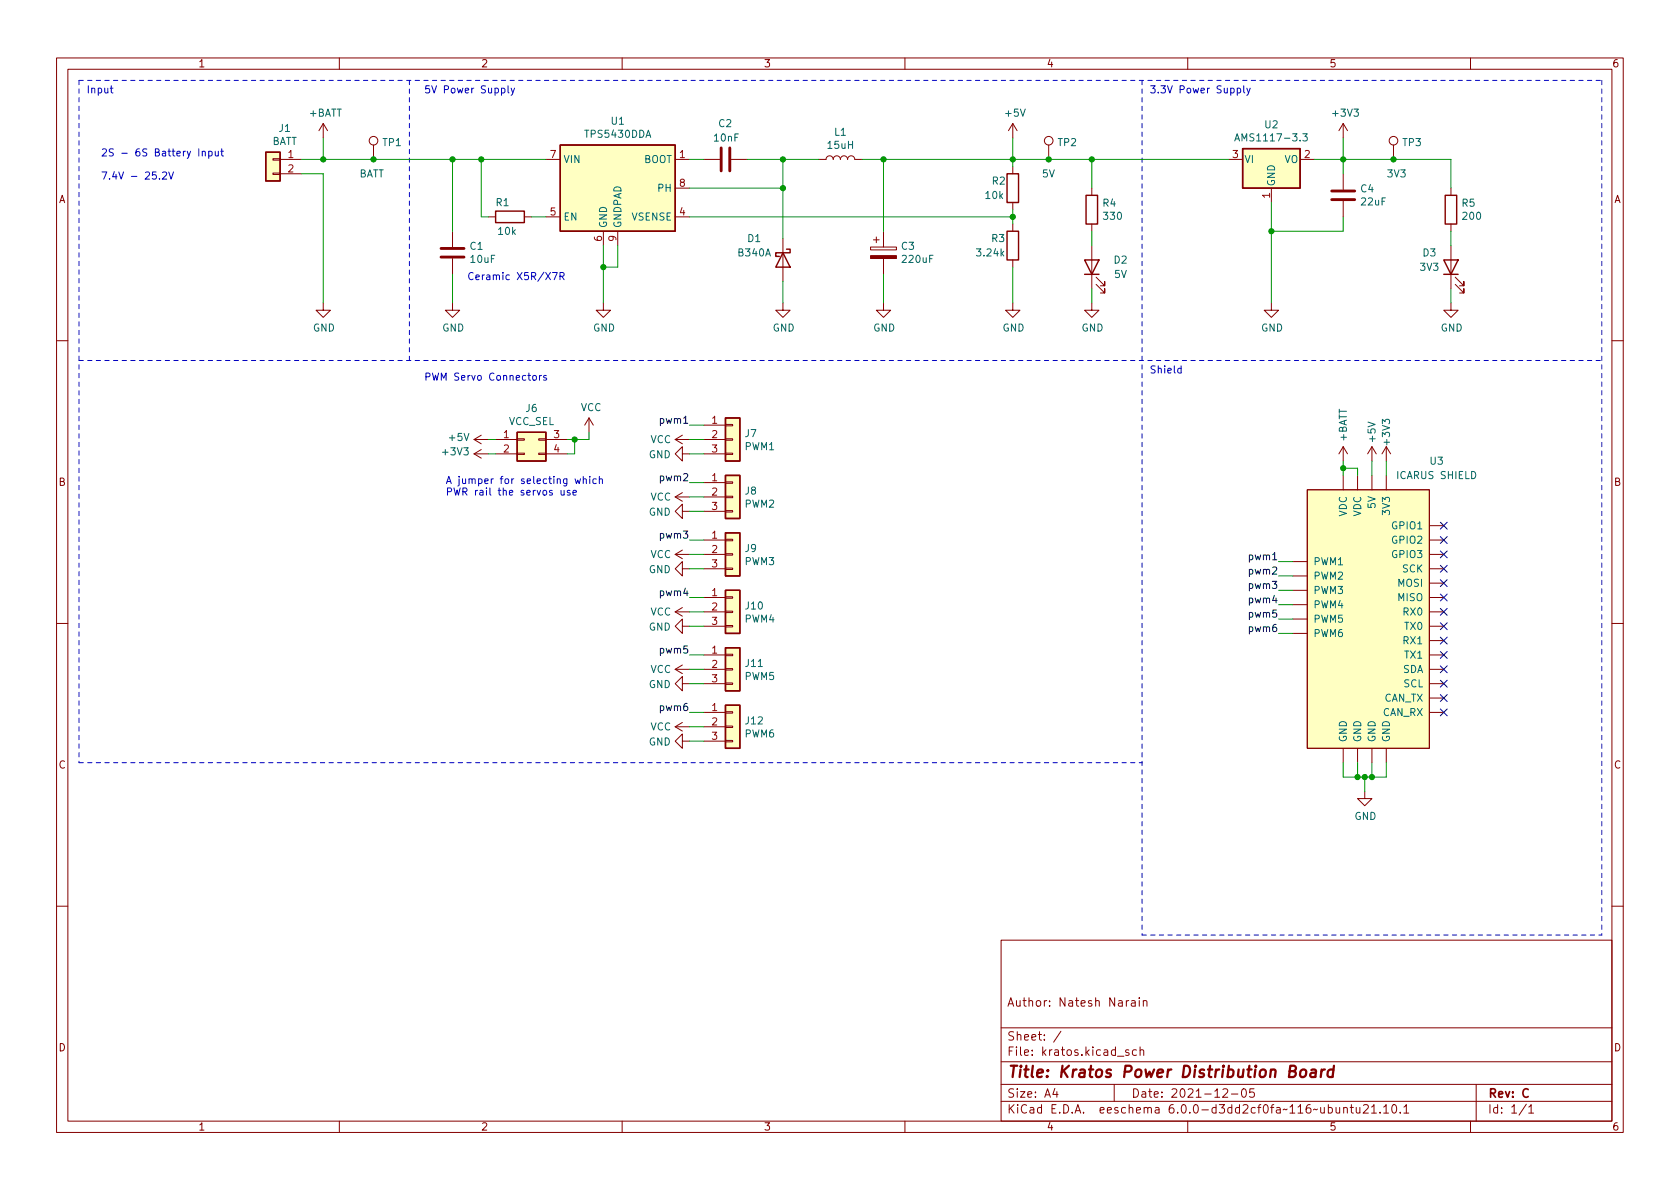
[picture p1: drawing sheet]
<svg xmlns="http://www.w3.org/2000/svg" width="297mm" height="210mm" viewBox="0 0 297 210" stroke-linecap="round" stroke-linejoin="round" font-family="sans-serif">
<g fill="none" stroke="#840000" stroke-width=".18">
<path d="M10 10.2h277v190.1h-277zM12 12.2h273v186.1h-273zM60 10.2v2M110 10.2v2M160 10.2v2M210 10.2v2M260 10.2v2M48.3 30.6h1.2v.3h-1.2zM48.3 28.1h1.2v.2h-1.2zM49.5 28.2h3.8M49.5 30.7h3.8M57.1 21.8l-.7 1.3"/>
<path d="M57.1 21.8v2.6M57.1 21.8l.8 1.3M66 25.6v2.6M86.4 38.3h1.2M92.7 38.3h1.3M96.5 38.3h2.6M96.5 28.2h2.6M119.4 38.3h2.5M119.4 28.2h2.5M119.4 33.3h2.5M124.5 28.2h2.8M129.3 28.2h2.8"/>
<path d="M144.8 28.2h1.2a.64 .64 0 0 1 .7-.6 .64 .64 0 0 1 .6 .6 .64 .64 0 0 1 .7-.6 .64 .64 0 0 1 .6 .6 .64 .64 0 0 1 .6-.6 .64 .64 0 0 1 .7 .6 .64 .64 0 0 1 .6-.6 .64 .64 0 0 1 .6 .6h1.3M179.1 21.8v2.6M179.1 29.5v1.2M179.1 35.8v1.3M179.1 39.6v1.3M179.1 21.8l-.8 1.3M179.1 21.8l.7 1.3M185.4 25.6v2.6M193 33.3v1.2M193 39.6v1.3M217.2 28.2h2.5M224.8 33.3v2.5"/>
<path d="M229.9 28.2h2.5M237.5 21.8l-.8 1.3M237.5 21.8v2.6M237.5 30.7v2.8M237.5 35.6v2.7M237.5 21.8l.8 1.3M246.4 25.6v2.6M256.5 33.3v1.2M256.5 39.6v1.3M57.1 53.6v1.3h1.3l-1.3 1.2-1.2-1.2h1.2M80 53.6v1.3h1.3l-1.3 1.2-1.3-1.2h1.3M80 40.9v2.8"/>
<path d="M80 45.7v2.8M106.7 53.6v1.3h1.2l-1.2 1.2-1.3-1.2h1.3M106.7 40.9v2.5M109.2 40.9v2.5M138.4 53.6v1.3h1.3l-1.3 1.2-1.2-1.2h1.2M138.4 42.2v7.6M153.9 43.7h4.6v.5h-4.6zM154.4 42.4h1M154.9 41.9v1M156.2 53.6v1.3h1.3l-1.3 1.2-1.3-1.2h1.3M156.2 40.9v2.8M156.2 45.7v2.8"/>
<path d="M179.1 53.6v1.3h1.2l-1.2 1.2-1.3-1.2h1.3M179.1 46v1.2M193 53.6v1.3h1.3l-1.3 1.2-1.2-1.2h1.2M193 43.4v7.6M193.8 50.3l1.5 1.5v-.8v.8h-.7M193.8 49l1.5 1.5v-.7v.7h-.7M224.8 53.6v1.3h1.3l-1.3 1.2-1.3-1.2h1.3M256.5 53.6v1.3h1.3l-1.3 1.2-1.2-1.2h1.2M256.5 43.4v7.6M257.3 50.3l1.5 1.5v-.8v.8h-.7M257.3 49l1.5 1.5v-.7v.7h-.7M10 60.2h2"/>
<path d="M83.8 77.7h2.6M83.8 77.7l1.3 .8M85.1 79.5l-1.3 .8M85.1 77l-1.3 .7M87.6 77.7h3.8M91.4 77.6h1.3v.2h-1.3zM95.2 77.6h1.3v.2h-1.3zM96.5 77.7h3.8M104.1 73.9l-.7 1.3M104.1 73.9v2.5M104.1 73.9l.8 1.3M119.4 77.7l1.2 .8"/>
<path d="M119.4 77.7h2.5M120.6 77l-1.2 .7M124.5 77.7h3.8M124.5 75.2h3.8M128.3 77.6h1.2v.2h-1.2zM128.3 75.1h1.2v.2h-1.2zM237.5 79v2.5M237.5 79l-.8 1.3M237.5 79l.8 1.3M242.6 79l-.8 1.3M242.6 79v2.5M242.6 79l.7 1.3"/>
<path d="M245.1 79l-.8 1.3M245.1 79v2.5M245.1 79l.8 1.3M285 60.2h2M83.8 80.3l1.3 .7M83.8 80.3h2.6M87.6 80.3h3.8M91.4 80.1h1.3v.3h-1.3zM95.2 80.1h1.3v.3h-1.3zM96.5 80.3h3.8M119.4 87.9l1.2 .7M119.4 87.9h2.5"/>
<path d="M119.4 98l1.2 .8M119.4 98h2.5M120.6 80.3v-1.3l-1.2 1.3 1.2 1.2v-1.2h1.3M120.6 90.4v-1.3l-1.2 1.3 1.2 1.3v-1.3h1.3M120.6 87.1l-1.2 .8M120.6 97.3l-1.2 .7M124.5 87.9h3.8M124.5 80.3h3.8M124.5 98h3.8M124.5 95.5h3.8M124.5 85.3h3.8M124.5 90.4h3.8"/>
<path d="M128.3 80.1h1.2v.3h-1.2zM128.3 97.9h1.2v.3h-1.2zM128.3 95.4h1.2v.2h-1.2zM128.3 90.3h1.2v.2h-1.2zM128.3 87.8h1.2v.2h-1.2zM128.3 85.2h1.2v.3h-1.2zM228.6 99.3h2.5M231.1 86.6h21.6v45.7h-21.6zM237.5 84.1v2.5M240 84.1v2.5M242.6 84.1v2.5M245.1 84.1v2.5"/>
<path d="M252.7 98h2.6M252.7 95.5h2.6M252.7 93h2.6M10 110.2h2M119.4 108.2l1.2 .8M119.4 108.2h2.5M119.4 118.4l1.2 .7M119.4 118.4h2.5M120.6 100.6v-1.3l-1.2 1.3 1.2 1.2v-1.2h1.3M120.6 110.7v-1.2l-1.2 1.2 1.2 1.3v-1.3h1.3M120.6 107.4l-1.2 .8M120.6 117.6l-1.2 .8"/>
<path d="M124.5 108.2h3.8M124.5 118.4h3.8M124.5 105.7h3.8M124.5 110.7h3.8M124.5 115.8h3.8M124.5 100.6h3.8M128.3 110.6h1.2v.3h-1.2zM128.3 108.1h1.2v.2h-1.2zM128.3 105.5h1.2v.3h-1.2zM128.3 118.2h1.2v.3h-1.2zM128.3 115.7h1.2v.2h-1.2zM128.3 100.5h1.2v.2h-1.2z"/>
<path d="M228.6 101.8h2.5M228.6 104.4h2.5M228.6 106.9h2.5M228.6 109.5h2.5M228.6 112h2.5M252.7 108.2h2.6M252.7 118.4h2.6M252.7 105.7h2.6M252.7 110.7h2.6M252.7 115.8h2.6M252.7 100.6h2.6M252.7 103.1h2.6"/>
<path d="M252.7 113.3h2.6M285 110.2h2M119.4 128.5l1.2 .8M119.4 128.5h2.5M120.6 120.9v-1.3l-1.2 1.3 1.2 1.3v-1.3h1.3M120.6 131.1v-1.3l-1.2 1.3 1.2 1.2v-1.2h1.3M120.6 127.8l-1.2 .7M124.5 128.5h3.8M124.5 126h3.8M124.5 131.1h3.8M124.5 120.9h3.8M128.3 130.9h1.2v.3h-1.2z"/>
<path d="M128.3 128.4h1.2v.2h-1.2zM128.3 125.9h1.2v.2h-1.2zM128.3 120.8h1.2v.2h-1.2zM237.5 132.3v2.6M240 132.3v2.6M241.3 139.9v1.3h1.3l-1.3 1.3-1.3-1.3h1.3M242.6 132.3v2.6M245.1 132.3v2.6M252.7 126h2.6M252.7 120.9h2.6M252.7 123.4h2.6M10 160.2h2"/>
<path d="M177 166.3h108v32h-108zM199.6 176.9l-.3 .1-.2 .2M200.1 177h.5l.1 .9M200.7 177.3l-.5 .1a.29 .29 0 0 0-.2 .2 .29 .29 0 0 0 .2 .3h.5M201.4 176.4v.2M201.4 176.9v1M202.1 177.1l.3-.2 .3 .1 .1 .9M202.1 176.9v1M285 160.2h2M60 198.3v2M110 198.3v2M160 198.3v2"/>
<path d="M177 194.8h108M177 191.8h108M177 187.8h108M177 181.8h108M186.5 192.5l-.4 1h1M186.9 193v1M187.6 182.4l-1.3 1.9M197 191.8v3M197.6 186.8h1.1M199.6 185.7l-.4-.1-.2 .2 .1 .3 .5 .1v.4h-.6M200.9 185.7l-.4-.1-.3 .3v.4l.2 .3h.5M201.6 185.8l.2-.2 .3 .1 .1 .9"/>
<path d="M201.6 185.1v1.5M210 198.3v2M216.2 192.7l.6-.2 .2 .2 .1 .3-1 1h1M217.7 193.5h1.2M219.7 192.6l.2-.1a.81 .81 0 0 1 .5 .7 .81 .81 0 0 1-.3 .8h-.1a.81 .81 0 0 1-.6-.6 .81 .81 0 0 1 .3-.8zM221.7 192.5h-.7l-.1 .7 .2-.1 .5 .1 .2 .2-.1 .5-.2 .1-.6-.1M237.6 196l.2-.2 .3 .1 .1 .9M237.6 195.8v1M238.7 195.8h.6M238.9 195.3v1.3l.4 .2M239.8 195.8l.1 1h.3l.2-.1M240.4 195.8v1"/>
<path d="M241.1 195.5l.5-.2 .3 .2v.3l-.9 1h.9M242.5 195.8l.4-.5v1.5M242.5 196.8h.9M244 196.7v.1M244.6 195.8l.5-.5v1.5M244.6 196.8h.9M246.3 195.4l.1-.1a.81 .81 0 0 1 .6 .7 .81 .81 0 0 1-.3 .8h-.1a.81 .81 0 0 1-.6-.6 .81 .81 0 0 1 .3-.8zM247.6 196.7v.1M248.2 195.8l.4-.5v1.5M248.2 196.8h.9M260 198.3v2M261 191.8v6.5"/>
<path d="M269.9 195.3l-1.3 1.9M270.3 195.8l.4-.5v1.5M270.3 196.8h.9"/>
<circle cx="66" cy="24.9" r=".76"/>
<circle cx="185.4" cy="24.9" r=".76"/>
<circle cx="246.4" cy="24.9" r=".76"/>
</g>
<path d="M230 189.3a.52 .52 0 0 1 .6-.2 .52 .52 0 0 1 .4 .4l-.1 .6a.55 .55 0 0 1-.5 .4 .55 .55 0 0 1-.6-.4zM231.9 189.2l.2-.1 .5 .1v1.3M232.7 189.6l-.7 .1a.4 .4 0 0 0-.3 .3 .4 .4 0 0 0 .2 .5l.7-.1M233.7 189.1l-.2 1.4M234.3 189.1l-.4 .1-.3 .3M235.8 189.2a.66 .66 0 0 0-1 .3l-.1 .6 .2 .3 .1 .1 .6-.1M235.9 188.5l-.3 2" fill="none" stroke="#840000" stroke-width=".4"/>
<path d="M127.5 26.2v4M129 26.2v4M235.5 35.3h4M235.5 33.8h4M78 45.5h4M78 43.9h4" fill="none" stroke="#840000" stroke-width=".51"/>
<g fill="none" stroke="#840000" stroke-width=".25">
<path d="M47 26.9h2.5v5.1h-2.5zM87.6 37.3h5.1v2.1h-5.1zM99.1 25.6h20.3v15.3h-20.3zM178.1 30.7h2v5.1h-2zM192 34.5h2.1v5.1h-2.1zM219.7 26.3h10.2v7h-10.2zM255.5 34.5h2.1v5.1h-2.1zM138.4 44.7l1.3 2.5h-2.5zM139.1 44.1h.6v.6h-2.5v.6h.6M178.1 40.9h2v5.1h-2zM191.8 46h2.5l-1.3 2.5zM191.8 48.5h2.5"/>
<path d="M255.3 46h2.5l-1.3 2.5zM255.3 48.5h2.5M91.4 76.4h5.1v5.1h-5.1zM128.3 73.9h2.5v7.6h-2.5zM128.3 94.2h2.5v7.6h-2.5zM128.3 84.1h2.5v7.6h-2.5zM128.3 104.4h2.5v7.6h-2.5zM128.3 114.5h2.5v7.7h-2.5zM128.3 124.7h2.5v7.6h-2.5z"/>
</g>
<g fill="#ffffc2" stroke="#ffffc2" stroke-width=".18">
<path d="M219.7 26.3h10.2v7h-10.2z"/>
<path d="M47 26.9h2.5v5.1h-2.5z"/>
<path d="M91.4 76.4h5.1v5.1h-5.1z"/>
<path d="M128.3 73.9h2.5v7.6h-2.5z"/>
<path d="M99.1 25.6h20.3v15.3h-20.3z"/>
<path d="M128.3 124.7h2.5v7.6h-2.5z"/>
<path d="M128.3 104.4h2.5v7.6h-2.5z"/>
<path d="M128.3 114.5h2.5v7.7h-2.5z"/>
<path d="M128.3 94.2h2.5v7.6h-2.5z"/>
<path d="M128.3 84.1h2.5v7.6h-2.5z"/>
<path d="M231.1 86.6h21.6v45.7h-21.6z"/>
</g>
<path d="M218.3 24.9l.4-1.2 .5 1.2M218.4 24.6h.6M230.4 23.7h.7l-.4 .4 .4 .2v.5l-.2 .1-.5-.1" fill="none" stroke="#006464" stroke-width=".18"/>
<path d="M153.9 45.2h4.6v.5h-4.6z" fill="#840000" stroke="#840000" stroke-width=".18"/>
<g fill="none" stroke="#0000c2" stroke-width=".18">
<path d="M19.5 15.6h.5M19.7 15.2v1.1l.3 .1M88.7 15.7l.3-.1 .3 .2-.1 .6h-.5M89.8 15.2v1.1l.2 .1M90.4 15.6l.3 .8M91 15.6l-.5 1.1-.1 .2M218.8 15.7l.3-.1 .3 .2-.2 .6h-.4M219.9 15.2v1.1l.2 .1M220.5 15.6l.3 .8M221.1 15.6l-.5 1.1-.1 .2M28.2 31.6v.1M28.7 30.5l.5-.1 .3 .4-.8 .9h.8"/>
<path d="M29.8 30.4l.5 1.3 .4-1.3M35.2 26.3v1.3M35.8 26.9l.1-.2 .3 .1 .1 .8M35.8 26.7v.9M36.9 26.8l.4-.1 .2 .3-.1 .5h-.5M36.9 26.7v1.3M38.1 26.7v.8l.3 .1 .2-.1M38.6 26.7v.9M39 26.7h.5M39.2 26.3v1.1l.3 .2M97.7 48.2h.8l-.5 1.3M99 48.9l.6-.1 .1-.2v-.3l-.7-.1v1.3"/>
<path d="M99.3 48.9l.4 .6M94.3 66.5l.3-.1 .2 .2v.4l-.2 .2h-.3l-.1-.2zM95.4 66.4v.8M95.7 66.4l-.3 .2M96.6 66.5l-.3-.1-.2 .2 .1 .2 .4 .1v.3h-.5M208.8 65.2l-.3-.1-.3 .3 .2 .5h.4M208.8 64.7v1.3M99.2 86.7l.1 .8 .3 .1 .1-.2M99.7 86.7v.9M100.8 86.8l-.3-.1-.2 .2v.2l.5 .1v.3h-.5M101.3 87.1l.6-.1v-.2l-.4-.1-.2 .2 .1 .6h.5M101.7 84.7l.2 .8 .3-.6 .2 .6 .2-.8"/>
<path d="M103.1 84.8l.2-.1h.3l.1 .8M103.1 84.2v1.3M104.3 84.2v.2M104.3 84.7v.8M105.4 84.7h-.3l-.3 .2 .1 .6h.5M106 84.8l.2-.1h.3v.8M106 84.2v1.3"/>
</g>
<path d="M14 14.2v120.7M14 14.2h269.2M72.4 14.2v49.5M201.9 14.2v151.1M283.2 14.2v151.1M14 63.7h269.2M14 134.9h187.9M201.9 165.3h81.3" fill="none" stroke="#0000c2" stroke-width=".18" stroke-dasharray=".8 .8"/>
<g fill="none" stroke="#009600" stroke-width=".18">
<path d="M53.3 28.2h43.2M53.3 30.7h3.8v22.9M57.1 24.4v3.8M80 28.2v12.7M85.1 28.2v10.1h1.3M94 38.3h2.5M121.9 28.2h2.6M121.9 38.3h57.2M121.9 33.3h16.5M132.1 28.2h12.7M138.4 28.2v14M152.4 28.2h64.8"/>
<path d="M156.2 28.2v12.7M179.1 24.4v5.1M179.1 37.1v2.5M193 28.2v5.1M224.8 35.8v17.8M232.4 28.2h24.1v5.1M237.5 24.4v6.3M237.5 38.3v2.6h-12.7M80 48.5v5.1M106.7 43.4v10.2M109.2 43.4v3.8h-2.5M138.4 49.8v3.8"/>
<path d="M156.2 48.5v5.1M179.1 47.2v6.4M193 40.9v2.5M193 51v2.6M256.5 40.9v2.5M256.5 51v2.6M86.4 77.7h1.2M101.6 77.7v2.6h-1.3M104.1 76.4v1.3h-3.8M121.9 77.7h2.6M121.9 75.2h2.6M86.4 80.3h1.2"/>
<path d="M121.9 80.3h2.6M121.9 87.9h2.6M121.9 85.3h2.6M121.9 95.5h2.6M121.9 90.4h2.6M121.9 98h2.6M226.1 99.3h2.5M237.5 81.5v2.6M237.5 82.8h2.5v1.3M242.6 81.5v2.6M245.1 81.5v2.6M121.9 115.8h2.6"/>
<path d="M121.9 108.2h2.6M121.9 105.7h2.6M121.9 110.7h2.6M121.9 100.6h2.6M121.9 118.4h2.6M226.1 106.9h2.5M226.1 104.4h2.5M226.1 112h2.5M226.1 101.8h2.5M226.1 109.5h2.5M121.9 131.1h2.6M121.9 128.5h2.6"/>
<path d="M121.9 120.9h2.6M121.9 126h2.6M237.5 134.9v2.5h7.6v-2.5M240 134.9v2.5M241.3 137.4v2.5M242.6 134.9v2.5"/>
</g>
<g fill="none" stroke="#000084" stroke-width=".18">
<path d="M254.7 100l1.2 1.2M254.7 94.9l1.2 1.2M254.7 92.3l1.2 1.3M254.7 97.4l1.2 1.2M255.9 100l-1.2 1.2M255.9 94.9l-1.2 1.2M255.9 92.3l-1.2 1.3M255.9 97.4l-1.2 1.2M254.7 117.7l1.2 1.3M254.7 112.7l1.2 1.2M254.7 110.1l1.2 1.2M254.7 115.2l1.2 1.2"/>
<path d="M254.7 107.6l1.2 1.2M254.7 102.5l1.2 1.2M254.7 105l1.2 1.3M255.9 117.7l-1.2 1.3M255.9 112.7l-1.2 1.2M255.9 110.1l-1.2 1.2M255.9 115.2l-1.2 1.2M255.9 107.6l-1.2 1.2M255.9 102.5l-1.2 1.2M255.9 105l-1.2 1.3M254.7 122.8l1.2 1.2M254.7 120.3l1.2 1.2"/>
<path d="M254.7 125.4l1.2 1.2M255.9 122.8l-1.2 1.2M255.9 120.3l-1.2 1.2M255.9 125.4l-1.2 1.2"/>
</g>
<g fill="#009600" stroke="#009600" stroke-width=".18">
<circle cx="138.4" cy="33.3" r=".46"/>
<circle cx="156.2" cy="28.2" r=".46"/>
<circle cx="179.1" cy="28.2" r=".46"/>
<circle cx="138.4" cy="28.2" r=".46"/>
<circle cx="179.1" cy="38.3" r=".46"/>
<circle cx="224.8" cy="40.9" r=".46"/>
<circle cx="237.5" cy="28.2" r=".46"/>
<circle cx="193" cy="28.2" r=".46"/>
<circle cx="185.4" cy="28.2" r=".46"/>
<circle cx="240" cy="137.4" r=".46"/>
<circle cx="242.6" cy="137.4" r=".46"/>
<circle cx="241.3" cy="137.4" r=".46"/>
<circle cx="85.1" cy="28.2" r=".46"/>
<circle cx="57.1" cy="28.2" r=".46"/>
<circle cx="106.7" cy="47.2" r=".46"/>
<circle cx="66" cy="28.2" r=".46"/>
<circle cx="80" cy="28.2" r=".46"/>
<circle cx="101.6" cy="77.7" r=".46"/>
<circle cx="237.5" cy="82.8" r=".46"/>
<circle cx="246.4" cy="28.2" r=".46"/>
</g>
<text font-size="2.8" fill="#840000" x="178" y="190.6">Title: Kratos Power Distribution Board</text>
<g font-size="2.1" fill="#840000">
<text x="178" y="178">Author: Natesh Narain</text>
<text x="178" y="184">Sheet: /</text>
<text x="178" y="186.7">File: kratos.kicad_sch</text>
<text x="178" y="196.9">KiCad E.D.A. eeschema 6.0.0-d3dd2cf0fa~116~ubuntu21.10.1</text>
<text x="178" y="194.1">Size: A4</text>
<text x="200" y="194.1">Date: 2021-12-05</text>
<text x="263" y="194.1">Rev: C</text>
<text x="263" y="196.9">Id: 1/1</text>
</g>
<g font-size="1.8" fill="#840000">
<text x="35" y="11.9">1</text>
<text x="85" y="11.9">2</text>
<text x="135" y="11.9">3</text>
<text x="185" y="11.9">4</text>
<text x="235" y="11.9">5</text>
<text x="285" y="11.9">6</text>
<text x="10.3" y="35.9">A</text>
<text x="285.3" y="35.9">A</text>
<text x="10.3" y="85.9">B</text>
<text x="285.3" y="85.9">B</text>
<text x="10.3" y="135.9">C</text>
<text x="285.3" y="135.9">C</text>
<text x="10.3" y="185.9">D</text>
<text x="285.3" y="185.9">D</text>
<text x="35" y="199.9">1</text>
<text x="85" y="199.9">2</text>
<text x="135" y="199.9">3</text>
<text x="185" y="199.9">4</text>
<text x="235" y="199.9">5</text>
<text x="285" y="199.9">6</text>
</g>
<g font-size="1.8" fill="#0000c2">
<text x="15.2" y="16.5">Input</text>
<text x="74.9" y="16.5">5V Power Supply</text>
<text x="203.2" y="16.5">3.3V Power Supply</text>
<text x="17.8" y="27.6">2S - 6S Battery Input</text>
<text x="17.8" y="31.7">7.4V - 25.2V</text>
<text x="82.5" y="49.5">Ceramic X5R/X7R</text>
<text x="74.9" y="67.3">PWM Servo Connectors</text>
<text x="203.2" y="66">Shield</text>
<text x="78.7" y="85.6">A jumper for selecting which</text>
<text x="78.7" y="87.6">PWR rail the servos use</text>
</g>
<g font-size="1.8" fill="#006464">
<text x="49.4" y="23.3">J1</text>
<text x="54.7" y="20.6">+BATT</text>
<text x="108.1" y="22">U1</text>
<text x="127.1" y="22.5">C2</text>
<text x="147.6" y="24">L1</text>
<text x="177.9" y="20.6">+5V</text>
<text x="223.7" y="22.7">U2</text>
<text x="235.8" y="20.6">+3V3</text>
<text x="48" y="25.6">BATT</text>
<text x="67.7" y="25.8">TP1</text>
<text x="99.6" y="28.8">VIN</text>
<text x="103.6" y="24.4">TPS5430DDA</text>
<text x="113.8" y="28.8">BOOT</text>
<text x="126.3" y="25">10nF</text>
<text x="146.4" y="26.3">15uH</text>
<text x="187.1" y="25.8">TP2</text>
<text x="219.3" y="25">AMS1117-3.3</text>
<text x="220" y="28.8">VI</text>
<text x="227.1" y="28.8">VO</text>
<text x="248" y="25.8">TP3</text>
<text x="63.4" y="31.4">BATT</text>
<text x="116.4" y="33.9">PH</text>
<text x="174.3" y="35.2">10k</text>
<text x="175.4" y="32.6">R2</text>
<text x="184.3" y="31.4">5V</text>
<text x="225.4" y="33" transform="rotate(-90 225.4 33)">GND</text>
<text x="240.6" y="34">C4</text>
<text x="245.4" y="31.4">3V3</text>
<text x="87.7" y="36.4">R1</text>
<text x="88.2" y="41.5">10k</text>
<text x="99.6" y="39">EN</text>
<text x="107.3" y="40.4" transform="rotate(-90 107.3 40.4)">GND</text>
<text x="109.9" y="40.4" transform="rotate(-90 109.9 40.4)">GNDPAD</text>
<text x="111.7" y="39">VSENSE</text>
<text x="195" y="36.5">R4</text>
<text x="195.2" y="38.9">330</text>
<text x="240.8" y="36.3">22uF</text>
<text x="258.5" y="36.5">R5</text>
<text x="258.7" y="38.9">200</text>
<text x="83.1" y="44.2">C1</text>
<text x="83.3" y="46.5">10uF</text>
<text x="130.6" y="45.3">B340A</text>
<text x="132.2" y="42.8">D1</text>
<text x="159.4" y="44.2">C3</text>
<text x="159.7" y="46.5">220uF</text>
<text x="172.9" y="45.3">3.24k</text>
<text x="175.4" y="42.8">R3</text>
<text x="197" y="46.6">D2</text>
<text x="251.2" y="47.9">3V3</text>
<text x="251.6" y="45.3">D3</text>
<text x="197" y="49.1">5V</text>
<text x="55.3" y="58.6">GND</text>
<text x="78.2" y="58.6">GND</text>
<text x="104.8" y="58.6">GND</text>
<text x="136.6" y="58.6">GND</text>
<text x="154.4" y="58.6">GND</text>
<text x="177.2" y="58.6">GND</text>
<text x="191.2" y="58.6">GND</text>
<text x="223" y="58.6">GND</text>
<text x="254.7" y="58.6">GND</text>
<text x="79.5" y="78">+5V</text>
<text x="89.9" y="75.2">VCC_SEL</text>
<text x="93" y="72.8">J6</text>
<text x="102.7" y="72.7">VCC</text>
<text x="131.8" y="77.3">J7</text>
<text x="78.4" y="80.5">+3V3</text>
<text x="114.7" y="81">GND</text>
<text x="115" y="78.4">VCC</text>
<text x="131.7" y="79.6">PWM1</text>
<text x="238.1" y="78.1" transform="rotate(-90 238.1 78.1)">+BATT</text>
<text x="243.2" y="78" transform="rotate(-90 243.2 78)">+5V</text>
<text x="245.7" y="78.5" transform="rotate(-90 245.7 78.5)">+3V3</text>
<text x="252.9" y="82.2">U3</text>
<text x="115" y="88.5">VCC</text>
<text x="131.7" y="89.8">PWM2</text>
<text x="131.8" y="87.4">J8</text>
<text x="243.2" y="89.8" transform="rotate(-90 243.2 89.8)">5V</text>
<text x="247.1" y="84.7">ICARUS SHIELD</text>
<text x="114.7" y="91.2">GND</text>
<text x="238.1" y="91.4" transform="rotate(-90 238.1 91.4)">VDC</text>
<text x="240.7" y="91.4" transform="rotate(-90 240.7 91.4)">VDC</text>
<text x="245.7" y="90.8" transform="rotate(-90 245.7 90.8)">3V3</text>
<text x="246.3" y="93.6">GPIO1</text>
<text x="114.7" y="101.3">GND</text>
<text x="115" y="98.7">VCC</text>
<text x="131.7" y="99.9">PWM3</text>
<text x="131.8" y="97.6">J9</text>
<text x="232.2" y="99.9">PWM1</text>
<text x="246.3" y="96.1">GPIO2</text>
<text x="246.3" y="98.7">GPIO3</text>
<text x="248" y="101.2">SCK</text>
<text x="131.9" y="107.8">J10</text>
<text x="232.2" y="102.5">PWM2</text>
<text x="232.2" y="105">PWM3</text>
<text x="232.2" y="107.6">PWM4</text>
<text x="247.2" y="103.8">MOSI</text>
<text x="247.2" y="106.3">MISO</text>
<text x="114.7" y="111.5">GND</text>
<text x="115" y="108.8">VCC</text>
<text x="131.7" y="110.1">PWM4</text>
<text x="232.2" y="110.1">PWM5</text>
<text x="232.2" y="112.6">PWM6</text>
<text x="248.3" y="108.8">RX0</text>
<text x="248.3" y="113.9">RX1</text>
<text x="248.5" y="111.4">TX0</text>
<text x="115" y="119">VCC</text>
<text x="131.9" y="117.9">J11</text>
<text x="248" y="119">SDA</text>
<text x="248.5" y="116.5">TX1</text>
<text x="114.7" y="121.7">GND</text>
<text x="131.7" y="120.2">PWM5</text>
<text x="244.6" y="124.1">CAN_TX</text>
<text x="248.2" y="121.5">SCL</text>
<text x="114.7" y="131.8">GND</text>
<text x="115" y="129.2">VCC</text>
<text x="131.7" y="130.4">PWM6</text>
<text x="131.9" y="128.1">J12</text>
<text x="238.1" y="131.3" transform="rotate(-90 238.1 131.3)">GND</text>
<text x="240.7" y="131.3" transform="rotate(-90 240.7 131.3)">GND</text>
<text x="243.2" y="131.3" transform="rotate(-90 243.2 131.3)">GND</text>
<text x="244.4" y="126.6">CAN_RX</text>
<text x="245.7" y="131.3" transform="rotate(-90 245.7 131.3)">GND</text>
<text x="239.5" y="145">GND</text>
</g>
<g font-size="1.8" fill="#a90000">
<text x="50.9" y="27.9">1</text>
<text x="97.3" y="27.9">7</text>
<text x="120.2" y="27.9">1</text>
<text x="217.9" y="27.9">3</text>
<text x="230.6" y="27.9">2</text>
<text x="50.9" y="30.5">2</text>
<text x="120.2" y="33">8</text>
<text x="224.5" y="35" transform="rotate(-90 224.5 35)">1</text>
<text x="97.3" y="38.1">5</text>
<text x="120.2" y="38.1">4</text>
<text x="106.4" y="42.7" transform="rotate(-90 106.4 42.7)">6</text>
<text x="109" y="42.7" transform="rotate(-90 109 42.7)">9</text>
<text x="89" y="77.5">1</text>
<text x="97.9" y="77.5">3</text>
<text x="125.9" y="74.9">1</text>
<text x="125.9" y="77.5">2</text>
<text x="89" y="80">2</text>
<text x="97.9" y="80">4</text>
<text x="125.9" y="80">3</text>
<text x="125.9" y="85.1">1</text>
<text x="125.9" y="87.6">2</text>
<text x="125.9" y="95.2">1</text>
<text x="125.9" y="90.2">3</text>
<text x="125.9" y="97.8">2</text>
<text x="125.9" y="100.3">3</text>
<text x="125.9" y="105.4">1</text>
<text x="125.9" y="107.9">2</text>
<text x="125.9" y="110.5">3</text>
<text x="125.9" y="115.6">1</text>
<text x="125.9" y="118.1">2</text>
<text x="125.9" y="125.7">1</text>
<text x="125.9" y="120.6">3</text>
<text x="125.9" y="128.3">2</text>
<text x="125.9" y="130.8">3</text>
</g>
<g font-size="1.8" fill="#0f0f0f">
<text x="116.9" y="74.9">pwm1</text>
<text x="116.9" y="85.1">pwm2</text>
<text x="116.9" y="95.2">pwm3</text>
<text x="221" y="101.6">pwm2</text>
<text x="221" y="99">pwm1</text>
<text x="116.9" y="105.4">pwm4</text>
<text x="221" y="106.7">pwm4</text>
<text x="221" y="104.1">pwm3</text>
<text x="221" y="111.7">pwm6</text>
<text x="221" y="109.2">pwm5</text>
<text x="116.9" y="115.6">pwm5</text>
<text x="116.9" y="125.7">pwm6</text>
</g>
</svg>
